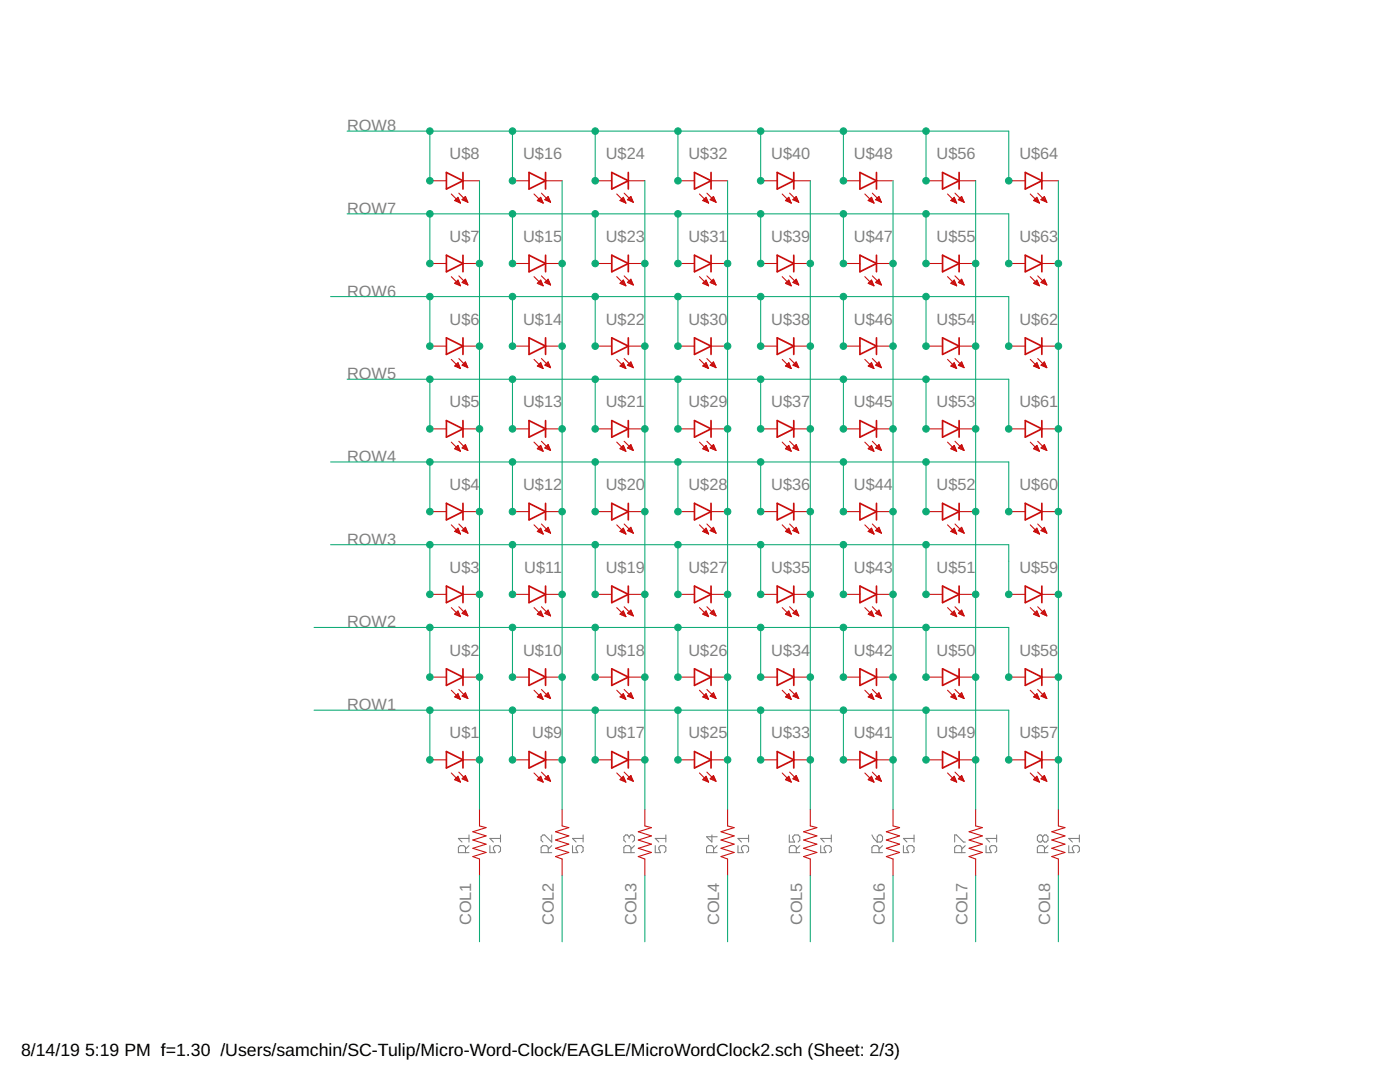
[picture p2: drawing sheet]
<svg xmlns="http://www.w3.org/2000/svg" width="279mm" height="216mm" viewBox="0 0 279 216" stroke-linecap="round" stroke-linejoin="round" font-family="sans-serif">
<g fill="none" stroke="#808080" stroke-width=".21">
<path d="M92.9 170.1v-1l-.4-.4h-.7l-.3 .4v1h2.1M93.6 167.3h-2.1l.7 .7M93.6 168.7l-.7 .7M93.6 166.6v1.4M97.8 168.7v1.4h1l-.3-.7v-.3l.3-.4h.7l.4 .4v.7l-.4 .3M99.9 166.6v1.4M99.9 167.3h-2.1l.7 .7M109.4 170.1v-1l-.3-.4h-.7l-.4 .4v1h2.1M110.1 166.6v1.4l-1.4-1.4h-.3l-.4 .4v.7l.4 .3M110.1 168.7l-.7 .7M114.3 168.7v1.4h1l-.3-.7v-.3l.3-.4h.7l.4 .4v.7l-.4 .3M116.4 167.3h-2.1l.7 .7"/>
<path d="M116.4 166.6v1.4M125.6 167l-.4-.4h-.3l-.4 .4v.7l.4 .3M125.6 167l.3-.4h.4l.3 .4v.7l-.3 .3M125.6 167v.3M125.9 170.1v-1l-.3-.4h-.7l-.4 .4v1h2.1M126.6 168.7l-.7 .7M130.8 168.7v1.4h1l-.3-.7v-.3l.3-.4h.7l.4 .4v.7l-.4 .3M132.9 167.3h-2.1l.7 .7M132.9 166.6v1.4M142.1 166.6v1.4l-1.1-1h2.1M142.4 170.1v-1l-.3-.4h-.7l-.4 .4v1h2.1M143.1 168.7l-.7 .7"/>
<path d="M147.3 168.7v1.4h1l-.3-.7v-.3l.3-.4h.7l.4 .4v.7l-.4 .3M149.4 167.3h-2.1l.7 .7M149.4 166.6v1.4M157.5 166.6v1.4h1.1l-.4-.7v-.3l.4-.4h.7l.3 .4v.7l-.3 .3M158.9 170.1v-1l-.3-.4h-.7l-.4 .4v1h2.1M159.6 168.7l-.7 .7M163.8 168.7v1.4h1l-.3-.7v-.3l.3-.4h.7l.4 .4v.7l-.4 .3M165.9 167.3h-2.1l.7 .7M165.9 166.6v1.4M174 166.6l.4 .7 .7 .7M175.1 167l.3-.4h.4l.3 .4v.7l-.3 .3h-.7zM175.4 170.1v-1l-.3-.4h-.7l-.4 .4v1h2.1"/>
<path d="M176.1 168.7l-.7 .7M180.3 168.7v1.4h1.1l-.4-.7v-.3l.4-.4h.7l.3 .4v.7l-.3 .3M182.4 167.3h-2.1l.7 .7M182.4 166.6v1.4M190.5 168v-1.4h.4l1.4 1.4h.3M191.9 170.1v-1l-.3-.4h-.7l-.4 .4v1h2.1M192.6 168.7l-.7 .7M196.8 168.7v1.4h1l-.3-.7v-.3l.3-.4h.8l.3 .4v.7l-.3 .3M198.9 167.3h-2.1l.7 .7M198.9 166.6v1.4M208.1 167l-.4-.4h-.3l-.4 .4v.7l.4 .3h.3l.4-.3M208.1 167l.3-.4h.4l.3 .4v.7l-.3 .3h-.4l-.3-.3"/>
<path d="M208.1 167v.7M208.4 170.1v-1l-.3-.4h-.7l-.4 .4v1h2.1M209.1 168.7l-.7 .7M213.3 168.7v1.4h1.1l-.4-.7v-.3l.4-.4h.7l.3 .4v.7l-.3 .3M215.4 167.3h-2.1l.7 .7M215.4 166.6v1.4"/>
</g>
<g fill="none" stroke="#c90d0c" stroke-width=".34">
<path d="M89.1 34.4l3.3 1.7-3.3 1.6zM92.4 34.4v3.3M105.6 34.4l3.3 1.7-3.3 1.6zM108.9 34.4v3.3M122.1 34.4l3.3 1.7-3.3 1.6zM125.4 34.4v3.3M138.6 34.4l3.3 1.7-3.3 1.6zM141.9 34.4v3.3M155.1 34.4l3.3 1.7-3.3 1.6zM158.4 34.4v3.3M171.6 34.4l3.3 1.7-3.3 1.6zM174.9 34.4v3.3"/>
<path d="M188.1 34.4l3.3 1.7-3.3 1.6zM191.4 34.4v3.3M204.6 34.4l3.3 1.7-3.3 1.6zM207.9 34.4v3.3M89.1 50.9l3.3 1.7-3.3 1.6zM92.4 50.9v3.3M105.6 50.9l3.3 1.7-3.3 1.6zM108.9 50.9v3.3M122.1 50.9l3.3 1.7-3.3 1.6zM125.4 50.9v3.3M138.6 50.9l3.3 1.7-3.3 1.6zM141.9 50.9v3.3"/>
<path d="M155.1 50.9l3.3 1.7-3.3 1.6zM158.4 50.9v3.3M171.6 50.9l3.3 1.7-3.3 1.6zM174.9 50.9v3.3M188.1 50.9l3.3 1.7-3.3 1.6zM191.4 50.9v3.3M204.6 50.9l3.3 1.7-3.3 1.6zM207.9 50.9v3.3M89.1 67.4l3.3 1.7-3.3 1.6zM92.4 67.4v3.3M105.6 67.4l3.3 1.7-3.3 1.6zM108.9 67.4v3.3"/>
<path d="M122.1 67.4l3.3 1.7-3.3 1.6zM125.4 67.4v3.3M138.6 67.4l3.3 1.7-3.3 1.6zM141.9 67.4v3.3M155.1 67.4l3.3 1.7-3.3 1.6zM158.4 67.4v3.3M171.6 67.4l3.3 1.7-3.3 1.6zM174.9 67.4v3.3M188.1 67.4l3.3 1.7-3.3 1.6zM191.4 67.4v3.3M204.6 67.4l3.3 1.7-3.3 1.6zM207.9 67.4v3.3"/>
<path d="M89.1 83.9l3.3 1.7-3.3 1.6zM92.4 83.9v3.3M105.6 83.9l3.3 1.7-3.3 1.6zM108.9 83.9v3.3M122.1 83.9l3.3 1.7-3.3 1.6zM125.4 83.9v3.3M138.6 83.9l3.3 1.7-3.3 1.6zM141.9 83.9v3.3M155.1 83.9l3.3 1.7-3.3 1.6zM158.4 83.9v3.3M171.6 83.9l3.3 1.7-3.3 1.6zM174.9 83.9v3.3"/>
<path d="M188.1 83.9l3.3 1.7-3.3 1.6zM191.4 83.9v3.3M204.6 83.9l3.3 1.7-3.3 1.6zM207.9 83.9v3.3M89.1 100.4l3.3 1.7-3.3 1.6zM89.1 116.9l3.3 1.7-3.3 1.6zM92.4 100.4v3.3M92.4 116.9v3.3M105.6 100.4l3.3 1.7-3.3 1.6zM105.6 116.9l3.3 1.7-3.3 1.6zM108.9 100.4v3.3M108.9 116.9v3.3"/>
<path d="M122.1 116.9l3.3 1.7-3.3 1.6zM122.1 100.4l3.3 1.7-3.3 1.6zM125.4 100.4v3.3M125.4 116.9v3.3M138.6 116.9l3.3 1.7-3.3 1.6zM138.6 100.4l3.3 1.7-3.3 1.6zM141.9 100.4v3.3M141.9 116.9v3.3M155.1 116.9l3.3 1.7-3.3 1.6zM155.1 100.4l3.3 1.7-3.3 1.6zM158.4 100.4v3.3M158.4 116.9v3.3"/>
<path d="M171.6 116.9l3.3 1.7-3.3 1.6zM171.6 100.4l3.3 1.7-3.3 1.6zM174.9 100.4v3.3M174.9 116.9v3.3M188.1 116.9l3.3 1.7-3.3 1.6zM188.1 100.4l3.3 1.7-3.3 1.6zM191.4 100.4v3.3M191.4 116.9v3.3M204.6 116.9l3.3 1.7-3.3 1.6zM204.6 100.4l3.3 1.7-3.3 1.6zM207.9 100.4v3.3M207.9 116.9v3.3"/>
<path d="M89.1 133.5l3.3 1.6-3.3 1.7zM92.4 133.5v3.3M105.6 133.5l3.3 1.6-3.3 1.7zM108.9 133.5v3.3M122.1 133.5l3.3 1.6-3.3 1.7zM125.4 133.5v3.3M138.6 133.5l3.3 1.6-3.3 1.7zM141.9 133.5v3.3M155.1 133.5l3.3 1.6-3.3 1.7zM158.4 133.5v3.3M171.6 133.5l3.3 1.6-3.3 1.7zM174.9 133.5v3.3"/>
<path d="M188.1 133.5l3.3 1.6-3.3 1.7zM191.4 133.5v3.3M204.6 133.5l3.3 1.6-3.3 1.7zM207.9 133.5v3.3M89.1 150l3.3 1.6-3.3 1.6zM92.4 150v3.2M105.6 150l3.3 1.6-3.3 1.6zM108.9 150v3.2M122.1 150l3.3 1.6-3.3 1.6zM125.4 150v3.2M138.6 150l3.3 1.6-3.3 1.6zM141.9 150v3.2"/>
<path d="M155.1 150l3.3 1.6-3.3 1.6zM158.4 150v3.2M171.6 150l3.3 1.6-3.3 1.6zM174.9 150v3.2M188.1 150l3.3 1.6-3.3 1.6zM191.4 150v3.2M204.6 150l3.3 1.6-3.3 1.6zM207.9 150v3.2"/>
</g>
<g fill="none" stroke="#c90d0c" stroke-width=".21">
<path d="M85.8 36.1h3.3M90.1 38.7l1.8 1.8M90.9 39.8h.7M91.1 39.7h.4M91.2 39.5h.3M91.6 38.5l1.8 1.9M92.2 39.8h1M92.2 39.9l.7-.7 .5 1.2zM92.4 36.1h3.3M92.4 39.7h.7M92.6 39.5h.4M92.7 39.3h.2"/>
<path d="M102.3 36.1h3.3M106.6 38.7l1.8 1.8M107.4 39.8h.7M107.6 39.7h.4M107.8 39.5h.2M108.1 38.5l1.8 1.9M108.7 39.9l.7-.7 .5 1.2zM108.7 39.8h1M108.9 36.1h3.3M108.9 39.7h.7M109.1 39.5h.4M109.2 39.3h.3"/>
<path d="M118.8 36.1h3.3M123.1 38.7l1.8 1.8M123.9 39.8h.7M124.1 39.7h.4M124.2 39.5h.3M124.6 38.5l1.8 1.9M125.2 39.9l.7-.7 .5 1.2zM125.2 39.8h1M125.4 36.1h3.3M125.4 39.7h.7M125.6 39.5h.4M125.8 39.3h.2"/>
<path d="M135.3 36.1h3.3M139.6 38.7l1.8 1.8M140.4 39.8h.7M140.6 39.7h.5M140.8 39.5h.2M141.1 38.5l1.8 1.9M141.7 39.9l.7-.7 .5 1.2zM141.8 39.8h.9M141.9 36.1h3.3M141.9 39.7h.7M142.1 39.5h.4M142.2 39.3h.3"/>
<path d="M151.8 36.1h3.3M156.1 38.7l1.8 1.8M156.9 39.8h.7M157.1 39.7h.4M157.3 39.5h.2M157.6 38.5l1.8 1.9M158.2 39.9l.7-.7 .5 1.2zM158.3 39.8h.9M158.4 36.1h3.3M158.4 39.7h.7M158.6 39.5h.4M158.7 39.3h.3"/>
<path d="M168.3 36.1h3.3M172.6 38.7l1.8 1.8M173.4 39.8h.7M173.6 39.7h.5M173.8 39.5h.2M174.1 38.5l1.8 1.9M174.8 39.8h.9M174.8 39.9l.6-.7 .5 1.2zM174.9 36.1h3.3M174.9 39.7h.7M175.1 39.5h.4M175.3 39.3h.2"/>
<path d="M184.8 36.1h3.3M189.1 38.7l1.8 1.8M189.9 39.8h.7M190.1 39.7h.5M190.3 39.5h.2M190.6 38.5l1.8 1.9M191.3 39.8h.9M191.3 39.9l.6-.7 .5 1.2zM191.4 36.1h3.3M191.4 39.7h.7M191.6 39.5h.4M191.8 39.3h.2"/>
<path d="M201.3 36.1h3.3M205.6 38.7l1.8 1.8M206.5 39.8h.6M206.6 39.7h.5M206.8 39.5h.2M207.1 38.5l1.8 1.9M207.8 39.9l.6-.7 .5 1.2zM207.8 39.8h.9M207.9 36.1h3.3M207.9 39.7h.7M208.1 39.5h.5M208.3 39.3h.2"/>
<path d="M85.8 52.6h3.3M90.1 55.2l1.8 1.8M90.7 56.5l.7-.6 .5 1.1zM90.7 40l1.2 .5M90.7 40l.7-.6 .5 1.1M90.7 40h1M90.8 56.5h.9M91 56.3h.6M91 56.6h.7M91.1 40.2h.6M91.1 56.2h.4M91.3 56h.1"/>
<path d="M91.4 56.8h.4M91.5 40.3h.3M91.6 55.1l1.8 1.8M91.8 57h.1M91.9 40.5h.1M92.2 56.4l.7-.7 .5 1.2zM92.3 56.3h.8M92.4 52.6h3.3M92.4 56.2h.7M92.5 56.5h.7M92.6 40h.6M92.6 56h.4"/>
<path d="M92.8 55.8h.1M92.9 56.6h.4M93 40.2h.3M93.3 56.8h.1M93.3 40.3h.1M102.3 52.6h3.3M106.6 55.2l1.8 1.8M107.2 56.5l.7-.6 .5 1.1zM107.2 40l.7-.6 .5 1.1zM107.3 40h.9M107.3 56.5h.9M107.5 56.3h.6"/>
<path d="M107.5 56.6h.7M107.6 40.2h.6M107.6 56.2h.4M107.8 56h.1M107.9 56.8h.4M108 40.3h.3M108.1 55.1l1.8 1.8M108.3 57h.1M108.4 40.5h.1M108.7 56.4l.7-.7 .5 1.2zM108.8 56.3h.8M108.9 52.6h3.3"/>
<path d="M108.9 56.2h.7M109 56.5h.7M109.1 40h.6M109.1 56h.4M109.3 55.8h.1M109.4 56.6h.4M109.5 40.2h.3M109.7 56.8h.2M109.9 40.3h.1M118.8 52.6h3.3M123.1 55.2l1.8 1.8M123.7 56.5l.7-.6 .5 1.1z"/>
<path d="M123.7 40l.7-.6 .5 1.1zM123.8 40h.9M123.8 56.5h.9M124 56.3h.6M124 56.6h.7M124.1 40.2h.7M124.1 56.2h.4M124.3 56h.2M124.4 56.8h.4M124.5 40.3h.3M124.6 55.1l1.8 1.8M124.8 57h.1"/>
<path d="M124.9 40.5h.1M125.2 56.4l.7-.7 .5 1.2zM125.3 56.3h.9M125.4 52.6h3.3M125.5 56.2h.6M125.5 56.5h.7M125.6 40h.6M125.6 56h.4M125.8 55.8h.1M125.9 56.6h.4M126 40.2h.3M126.3 56.8h.1"/>
<path d="M126.4 40.3h.1M135.3 52.6h3.3M139.6 55.2l1.8 1.8M140.3 56.5l.6-.6 .5 1.1zM140.3 40l.6-.6 .5 1.1M140.3 40l1.1 .5M140.3 40h.9M140.3 56.5h.9M140.5 56.3h.6M140.5 56.6h.7M140.6 40.2h.7M140.6 56.2h.4"/>
<path d="M140.8 56h.1M140.9 56.8h.4M141 40.3h.3M141.1 55.1l1.8 1.8M141.3 57h.1M141.4 40.5h.1M141.7 56.4l.7-.7 .5 1.2zM141.8 56.3h.9M141.9 52.6h3.3M142 56.2h.6M142 56.5h.7M142.1 40h.6"/>
<path d="M142.1 56h.4M142.3 55.8h.1M142.4 56.6h.4M142.5 40.2h.3M142.8 56.8h.1M142.9 40.3h.1M151.8 52.6h3.3M156.1 55.2l1.8 1.8M156.8 56.5l.6-.6 .5 1.1zM156.8 40l.6-.6 .5 1.1M156.8 40h.9M156.8 40l1.1 .5"/>
<path d="M156.8 56.5h.9M157 56.3h.6M157 56.6h.8M157.1 40.2h.7M157.1 56.2h.4M157.3 56h.2M157.4 56.8h.4M157.5 40.3h.3M157.6 55.1l1.8 1.8M157.8 57h.1M157.9 40.5h.1M158.2 56.4l.7-.7 .5 1.2z"/>
<path d="M158.3 56.3h.9M158.4 52.6h3.3M158.5 56.2h.6M158.5 56.5h.7M158.6 40h.7M158.6 56h.4M158.8 55.8h.1M158.9 56.6h.4M159 40.2h.3M159.3 56.8h.1M159.4 40.3h.1M168.3 52.6h3.3"/>
<path d="M172.6 55.2l1.8 1.8M173.3 56.5l.6-.6 .5 1.1zM173.3 40l.6-.6 .5 1.1M173.3 40h.9M173.3 40l1.1 .5M173.3 56.5h.9M173.5 56.3h.6M173.5 56.6h.7M173.6 40.2h.7M173.7 56.2h.3M173.8 56h.2M173.9 56.8h.4"/>
<path d="M174 40.3h.3M174.1 55.1l1.8 1.8M174.3 57h.1M174.4 40.5h.1M174.8 56.4l.6-.7 .5 1.2zM174.8 56.3h.9M174.9 52.6h3.3M175 56.2h.6M175 56.5h.7M175.1 40h.6M175.1 56h.4M175.3 55.8h.2"/>
<path d="M175.4 56.6h.4M175.5 40.2h.3M175.8 56.8h.1M175.9 40.3h.1M184.8 52.6h3.3M189.1 55.2l1.8 1.8M189.8 56.5l.6-.6 .5 1.1zM189.8 40l.6-.6 .5 1.1zM189.8 40h.9M189.8 56.5h.9M190 56.3h.6M190 56.6h.8"/>
<path d="M190.1 40.2h.7M190.2 56.2h.3M190.3 56h.2M190.4 56.8h.4M190.5 40.3h.3M190.6 55.1l1.8 1.8M190.8 57h.1M190.9 40.5h.1M191.3 56.4l.6-.7 .5 1.2zM191.3 56.3h.9M191.4 52.6h3.3M191.5 56.2h.6"/>
<path d="M191.5 56.5h.7M191.6 40h.7M191.6 56h.4M191.8 55.8h.2M191.9 56.6h.4M192 40.2h.3M192.3 56.8h.1M192.4 40.3h.1M201.3 52.6h3.3M205.6 55.2l1.8 1.8M206.3 56.5l.6-.6 .5 1.1zM206.3 40l.6-.6 .5 1.1z"/>
<path d="M206.3 40h.9M206.3 56.5h.9M206.5 56.3h.6M206.5 56.6h.8M206.6 40.2h.7M206.7 56.2h.4M206.8 56h.2M206.9 56.8h.4M207 40.3h.3M207.1 55.1l1.8 1.8M207.3 57h.1M207.4 40.5h.1"/>
<path d="M207.8 56.4l.6-.7 .5 1.2zM207.8 56.3h.9M207.9 52.6h3.3M208 56.2h.6M208 56.5h.7M208.1 40h.7M208.2 56h.3M208.3 55.8h.2M208.4 56.6h.4M208.5 40.2h.3M208.8 56.8h.1M208.9 40.3h.1"/>
<path d="M85.8 69.1h3.3M90.1 71.7l1.8 1.8M90.8 72.9h.8M90.9 73.1h.8M91 72.8h.6M91.2 72.6h.3M91.3 73.3h.5M91.3 72.5h.1M91.4 72.4l.5 1.1-1.2-.5zM91.6 71.5l1.8 1.9M91.7 73.4h.1M92.2 72.9l.7-.7 .5 1.2z"/>
<path d="M92.3 72.8h.8M92.4 72.9h.8M92.4 69.1h3.3M92.5 72.6h.5M92.6 72.5h.4M92.8 73.1h.5M92.8 72.3h.1M93.2 73.3h.1M102.3 69.1h3.3M106.6 71.7l1.8 1.8M107.2 73l.7-.6 .5 1.1zM107.3 72.9h.8"/>
<path d="M107.4 73.1h.8M107.5 72.8h.6M107.7 72.6h.3M107.8 73.3h.5M107.8 72.5h.1M108.1 71.5l1.8 1.9M108.2 73.4h.2M108.7 72.9l.7-.7 .5 1.2zM108.8 72.8h.8M108.9 69.1h3.3M108.9 72.9h.8M109 72.6h.6"/>
<path d="M109.2 72.5h.3M109.3 73.1h.5M109.3 72.3h.1M109.7 73.3h.1M118.8 69.1h3.3M123.1 71.7l1.8 1.8M123.8 72.9h.9M123.9 73.1h.8M124 72.8h.6M124.2 72.6h.3M124.3 73.3h.5M124.3 72.5h.1"/>
<path d="M124.4 72.4l.5 1.1-1.2-.5zM124.6 71.5l1.8 1.9M124.7 73.4h.2M125.2 72.9l.7-.7 .5 1.2zM125.3 72.8h.8M125.4 69.1h3.3M125.4 72.9h.8M125.5 72.6h.6M125.7 72.5h.3M125.8 73.1h.5M125.8 72.3h.1M126.2 73.3h.1"/>
<path d="M135.3 69.1h3.3M139.6 71.7l1.8 1.8M140.3 72.9h.9M140.4 73.1h.8M140.5 72.8h.6M140.7 72.6h.3M140.8 73.3h.5M140.8 72.5h.1M140.9 72.4l.5 1.1-1.1-.5zM141.1 71.5l1.8 1.9M141.2 73.4h.2M141.7 72.9l.7-.7 .5 1.2z"/>
<path d="M141.8 72.8h.8M141.9 69.1h3.3M141.9 72.9h.8M142 72.6h.6M142.2 72.5h.3M142.3 73.1h.5M142.3 72.3h.1M142.7 73.3h.2M151.8 69.1h3.3M156.1 71.7l1.8 1.8M156.8 72.9h.8M156.9 73.1h.8"/>
<path d="M157 72.8h.6M157.2 72.6h.3M157.3 73.3h.5M157.4 72.5h.1M157.4 72.4l.5 1.1-1.1-.5zM157.6 71.5l1.8 1.9M157.7 73.4h.2M158.2 72.9l.7-.7 .5 1.2zM158.3 72.8h.9M158.4 69.1h3.3M158.4 72.9h.8M158.5 72.6h.6"/>
<path d="M158.7 72.5h.3M158.8 73.1h.5M158.8 72.3h.1M159.2 73.3h.2M168.3 69.1h3.3M172.6 71.7l1.8 1.8M173.4 72.9h.8M173.4 73.1h.8M173.5 72.8h.6M173.7 72.6h.3M173.8 73.3h.5M173.9 72.5h.1"/>
<path d="M173.9 72.4l.5 1.1-1.1-.5zM174.1 71.5l1.8 1.9M174.2 73.4h.2M174.8 72.9l.6-.7 .5 1.2zM174.8 72.8h.8M174.9 72.9h.8M174.9 69.1h3.3M175 72.6h.6M175.2 72.5h.3M175.3 73.1h.5M175.3 72.3h.1M175.7 73.3h.2"/>
<path d="M184.8 69.1h3.3M189.1 71.7l1.8 1.8M189.8 73l.6-.6 .5 1.1zM189.9 72.9h.8M189.9 73.1h.8M190 72.8h.6M190.2 72.6h.3M190.3 73.3h.5M190.4 72.5h.1M190.6 71.5l1.8 1.9M190.7 73.4h.2M191.3 72.9l.6-.7 .5 1.2z"/>
<path d="M191.3 72.8h.9M191.4 69.1h3.3M191.4 72.9h.8M191.5 72.6h.6M191.7 72.5h.3M191.8 73.1h.5M191.9 72.3h.1M192.2 73.3h.2M201.3 69.1h3.3M205.6 71.7l1.8 1.8M206.4 72.9h.8M206.4 73.1h.8"/>
<path d="M206.5 72.8h.6M206.7 72.6h.3M206.8 73.3h.5M206.9 72.5h.1M206.9 72.4l.5 1.1-1.1-.5zM207.1 71.5l1.8 1.9M207.2 73.4h.2M207.8 72.9l.6-.7 .5 1.2zM207.9 72.8h.8M207.9 69.1h3.3M207.9 72.9h.8M208 72.6h.6"/>
<path d="M208.2 72.5h.3M208.3 73.1h.5M208.3 72.3h.1M208.7 73.3h.2M85.8 85.6h3.3M90.1 88.2l1.8 1.8M90.8 89.6h.9M90.9 89.4h.7M91 89.2h.5M91.2 89.7h.6M91.2 89.1h.3M91.4 88.9h.1"/>
<path d="M91.4 88.9l.5 1.1-1.2-.5zM91.6 88.1l1.8 1.8M91.6 89.9h.2M92.3 89.4h.9M92.4 89.2h.7M92.4 85.6h3.3M92.5 89.1h.5M92.7 89.6h.5M92.7 88.9h.3M92.9 88.8h.1M92.9 88.7l.5 1.2-1.2-.5zM93.1 89.7h.2"/>
<path d="M102.3 85.6h3.3M106.6 88.2l1.8 1.8M107.2 89.5l.7-.6 .5 1.1zM107.3 89.6h.9M107.4 89.4h.7M107.5 89.2h.6M107.7 89.7h.6M107.7 89.1h.3M107.9 88.9h.1M108.1 88.1l1.8 1.8M108.1 89.9h.2M108.8 89.4h.9"/>
<path d="M108.9 89.2h.7M108.9 85.6h3.3M109 89.1h.5M109.2 89.6h.5M109.2 88.9h.3M109.4 88.8h.1M109.4 88.7l.5 1.2-1.2-.5zM109.6 89.7h.2M118.8 85.6h3.3M123.1 88.2l1.8 1.8M123.8 89.6h.9M123.9 89.4h.7"/>
<path d="M124 89.2h.6M124.2 89.7h.6M124.2 89.1h.3M124.4 88.9h.1M124.4 88.9l.5 1.1-1.2-.5zM124.6 88.1l1.8 1.8M124.6 89.9h.2M125.2 89.4l.7-.7 .5 1.2zM125.3 89.4h.9M125.4 89.2h.7M125.4 85.6h3.3M125.5 89.1h.5"/>
<path d="M125.7 89.6h.6M125.7 88.9h.3M125.9 88.8h.1M126.1 89.7h.2M135.3 85.6h3.3M139.6 88.2l1.8 1.8M140.3 89.6h.9M140.4 89.4h.7M140.5 89.2h.6M140.7 89.7h.6M140.7 89.1h.3M140.9 88.9h.1"/>
<path d="M140.9 88.9l.5 1.1-1.1-.5zM141.1 88.1l1.8 1.8M141.1 89.9h.3M141.8 89.4h.9M141.9 89.2h.7M141.9 85.6h3.3M142 89.1h.6M142.2 89.6h.6M142.2 88.9h.3M142.4 88.8h.1M142.4 88.7l.5 1.2-1.2-.5zM142.6 89.7h.2"/>
<path d="M151.8 85.6h3.3M156.1 88.2l1.8 1.8M156.8 89.6h.9M156.9 89.4h.7M157.1 89.2h.5M157.2 89.7h.6M157.2 89.1h.3M157.4 88.9h.1M157.4 88.9l.5 1.1-1.1-.5zM157.6 88.1l1.8 1.8M157.6 89.9h.3M158.3 89.4h.9"/>
<path d="M158.4 89.2h.7M158.4 85.6h3.3M158.5 89.1h.5M158.7 89.6h.6M158.7 88.9h.3M158.9 88.8h.1M158.9 88.7l.5 1.2-1.2-.5zM159.1 89.7h.2M168.3 85.6h3.3M172.6 88.2l1.8 1.8M173.3 89.6h.9M173.4 89.4h.7"/>
<path d="M173.6 89.2h.5M173.7 89.7h.6M173.7 89.1h.3M173.9 88.9h.1M173.9 88.9l.5 1.1-1.1-.5zM174.1 88.1l1.8 1.8M174.1 89.9h.2M174.8 89.4h.9M174.9 89.2h.7M174.9 85.6h3.3M175 89.1h.6M175.2 89.6h.6"/>
<path d="M175.2 88.9h.3M175.4 88.8h.1M175.4 88.7l.5 1.2-1.1-.5zM175.6 89.7h.3M184.8 85.6h3.3M189.1 88.2l1.8 1.8M189.8 89.5l.6-.6 .5 1.1zM189.8 89.6h.9M189.9 89.4h.7M190.1 89.2h.5M190.2 89.7h.6M190.2 89.1h.3"/>
<path d="M190.4 88.9h.1M190.6 88.1l1.8 1.8M190.6 89.9h.3M191.3 89.4h.9M191.4 89.2h.7M191.4 85.6h3.3M191.6 89.1h.5M191.7 89.6h.6M191.7 88.9h.3M191.9 88.8h.1M191.9 88.7l.5 1.2-1.1-.5zM192.1 89.7h.2"/>
<path d="M201.3 85.6h3.3M205.6 88.2l1.8 1.8M206.3 89.5l.6-.6 .5 1.1zM206.4 89.6h.8M206.4 89.4h.8M206.6 89.2h.5M206.7 89.7h.6M206.7 89.1h.3M206.9 88.9h.1M207.1 88.1l1.8 1.8M207.1 89.9h.3M207.8 89.4l.6-.7 .5 1.2z"/>
<path d="M207.8 89.4h.9M207.9 89.2h.7M207.9 85.6h3.3M208.1 89.1h.5M208.2 89.6h.6M208.2 88.9h.3M208.4 88.8h.1M208.6 89.7h.3M85.8 118.6h3.3M85.8 102.1h3.3M90.1 104.7l1.8 1.9M90.7 106l1.2 .6"/>
<path d="M90.7 106l.7-.6 .5 1.2M90.7 106h1M90.9 105.9h.7M91.1 105.7h.4M91.1 106.2h.6M91.2 105.5h.3M91.5 106.4h.3M91.6 104.6l1.8 1.8M92.2 105.9h1M92.2 105.9l1.2 .5M92.2 105.9l.7-.7 .5 1.2M92.4 118.6h3.3"/>
<path d="M92.4 102.1h3.3M92.4 105.7h.7M92.6 105.5h.4M92.6 106h.6M92.7 105.4h.2M93 106.2h.3M93.4 106.4h.1M102.3 118.6h3.3M102.3 102.1h3.3M106.6 104.7l1.8 1.9M107.2 106l.7-.6 .5 1.2zM107.3 106h.9"/>
<path d="M107.4 105.9h.7M107.6 105.7h.4M107.6 106.2h.6M107.7 105.5h.3M108 106.4h.3M108.1 104.6l1.8 1.8M108.4 106.5h.1M108.7 105.9h1M108.7 105.9l1.2 .5M108.7 105.9l.7-.7 .5 1.2M108.9 118.6h3.3M108.9 102.1h3.3"/>
<path d="M108.9 105.7h.7M109.1 105.5h.4M109.1 106h.6M109.2 105.4h.3M109.5 106.2h.3M109.9 106.4h.1M118.8 118.6h3.3M118.8 102.1h3.3M123.1 104.7l1.8 1.9M123.8 106h.9M123.9 105.9h.7M124.1 105.7h.4"/>
<path d="M124.1 106.2h.7M124.2 105.5h.3M124.4 105.4l.5 1.2-1.2-.6zM124.5 106.4h.3M124.6 104.6l1.8 1.8M124.9 106.5h.1M125.2 105.9l1.2 .5M125.2 105.9l.7-.7 .5 1.2M125.2 105.9h1M125.4 118.6h3.3M125.4 102.1h3.3M125.4 105.7h.7"/>
<path d="M125.6 106h.6M125.6 105.5h.4M125.7 105.4h.3M126 106.2h.3M126.4 106.4h.1M135.3 118.6h3.3M135.3 102.1h3.3M139.6 104.7l1.8 1.9M140.3 106h.9M140.3 106l.6-.6 .5 1.2M140.3 106l1.1 .6M140.4 105.9h.7"/>
<path d="M140.6 105.7h.5M140.6 106.2h.7M140.8 105.5h.2M141 106.4h.3M141.1 104.6l1.8 1.8M141.7 105.9l.7-.7 .5 1.2M141.7 105.9l1.2 .5M141.8 105.9h.9M141.9 118.6h3.3M141.9 102.1h3.3M141.9 105.7h.7M142.1 105.5h.4"/>
<path d="M142.1 106h.6M142.2 105.4h.3M142.5 106.2h.3M142.9 106.4h.1M151.8 118.6h3.3M151.8 102.1h3.3M156.1 104.7l1.8 1.9M156.8 106h.9M156.8 106l.6-.6 .5 1.2M156.8 106l1.1 .6M156.9 105.9h.7M157.1 105.7h.4"/>
<path d="M157.1 106.2h.7M157.3 105.5h.2M157.5 106.4h.3M157.6 104.6l1.8 1.8M157.9 106.5v.1M158.2 105.9h1M158.2 105.9l.7-.7 .5 1.2M158.2 105.9l1.2 .5M158.4 118.6h3.3M158.4 102.1h3.3M158.4 105.7h.7M158.6 105.5h.4"/>
<path d="M158.6 106h.7M158.7 105.4h.3M159 106.2h.3M168.3 118.6h3.3M168.3 102.1h3.3M172.6 104.7l1.8 1.9M173.3 106h.9M173.3 106l.6-.6 .5 1.2M173.3 106l1.1 .6M173.4 105.9h.7M173.6 105.7h.5M173.6 106.2h.7"/>
<path d="M173.8 105.5h.2M174 106.4h.3M174.1 104.6l1.8 1.8M174.8 105.9h.9M174.8 105.9l.6-.7 .5 1.2M174.8 105.9l1.1 .5M174.9 118.6h3.3M174.9 102.1h3.3M174.9 105.7h.7M175.1 105.5h.4M175.1 106h.6M175.3 105.4h.2"/>
<path d="M175.5 106.2h.3M175.9 106.4h.1M184.8 118.6h3.3M184.8 102.1h3.3M189.1 104.7l1.8 1.9M189.8 106l.6-.6 .5 1.2zM189.8 106h.9M189.9 105.9h.7M190.1 105.7h.5M190.1 106.2h.7M190.3 105.5h.2M190.5 106.4h.3"/>
<path d="M190.6 104.6l1.8 1.8M190.9 106.5h.1M191.3 105.9h.9M191.3 105.9l.6-.7 .5 1.2M191.3 105.9l1.1 .5M191.4 118.6h3.3M191.4 102.1h3.3M191.4 105.7h.7M191.6 105.5h.4M191.6 106h.7M191.8 105.4h.2M192 106.2h.3"/>
<path d="M192.4 106.4h.1M201.3 118.6h3.3M201.3 102.1h3.3M205.6 104.7l1.8 1.9M206.3 106l.6-.6 .5 1.2zM206.3 106h.9M206.4 105.9h.7M206.6 105.7h.5M206.6 106.2h.7M206.8 105.5h.2M207 106.4h.3M207.1 104.6l1.8 1.8"/>
<path d="M207.4 106.5h.1M207.8 105.9l1.1 .5M207.8 105.9l.6-.7 .5 1.2M207.8 105.9h.9M207.9 118.6h3.3M207.9 102.1h3.3M207.9 105.7h.7M208.1 106h.7M208.1 105.5h.5M208.3 105.4h.2M208.5 106.2h.3M208.9 106.4h.1"/>
<path d="M85.8 135.1h3.3M90.1 137.7l1.8 1.9M90.1 121.2l1.8 1.8M90.7 139.1l.7-.7 .5 1.2zM90.8 122.5h.9M90.8 139h.8M90.9 139.1h.8M91 122.3h.6M91 138.8h.6M91 122.7h.7M91.1 122.2h.4M91.2 138.6h.3"/>
<path d="M91.3 139.3h.5M91.3 122h.1M91.3 138.5h.1M91.4 121.9l.5 1.1-1.2-.4zM91.4 122.8h.4M91.6 137.6l1.8 1.8M91.6 121.1l1.8 1.8M91.7 139.5h.1M91.8 123h.1M92.2 138.9l.7-.7 .5 1.2zM92.2 122.4l.7-.7 .5 1.2zM92.3 122.3h.8"/>
<path d="M92.3 138.8h.8M92.4 135.1h3.3M92.4 139h.8M92.4 122.2h.7M92.5 138.6h.5M92.5 122.5h.7M92.6 122h.4M92.6 138.5h.4M92.8 139.1h.5M92.8 121.8h.1M92.8 138.3h.1M92.9 122.7h.4"/>
<path d="M93.2 139.3h.1M93.3 122.8h.1M102.3 135.1h3.3M106.6 137.7l1.8 1.9M106.6 121.2l1.8 1.8M107.2 139.1l.7-.7 .5 1.2zM107.2 122.6l.7-.7 .5 1.1zM107.3 122.5h.9M107.3 139h.8M107.4 139.1h.8M107.5 122.3h.6M107.5 138.8h.6"/>
<path d="M107.5 122.7h.7M107.6 122.2h.4M107.7 138.6h.3M107.8 122h.1M107.8 139.3h.5M107.8 138.5h.1M107.9 122.8h.4M108.1 137.6l1.8 1.8M108.1 121.1l1.8 1.8M108.2 139.5h.2M108.3 123h.1M108.7 138.9l.7-.7 .5 1.2z"/>
<path d="M108.7 122.4l.7-.7 .5 1.2zM108.8 122.3h.8M108.8 138.8h.8M108.9 135.1h3.3M108.9 139h.8M108.9 122.2h.7M109 138.6h.6M109 122.5h.7M109.1 122h.4M109.2 138.5h.3M109.3 139.1h.5M109.3 121.8h.1"/>
<path d="M109.3 138.3h.1M109.4 122.7h.4M109.7 139.3h.1M109.8 122.8h.1M118.8 135.1h3.3M123.1 137.7l1.8 1.9M123.1 121.2l1.8 1.8M123.7 139.1l.7-.7 .5 1.2zM123.8 122.5h.9M123.8 139h.9M123.9 139.1h.8M124 122.3h.6"/>
<path d="M124 138.8h.6M124 122.7h.7M124.1 122.2h.4M124.2 138.6h.3M124.3 122h.2M124.3 139.3h.5M124.3 138.5h.1M124.4 122.8h.4M124.4 121.9l.5 1.1-1.2-.4zM124.6 121.1l1.8 1.8M124.6 137.6l1.8 1.8M124.7 139.5h.2"/>
<path d="M124.8 123h.1M125.2 138.9l.7-.7 .5 1.2zM125.2 122.4l.7-.7 .5 1.2zM125.3 122.3h.9M125.3 138.8h.8M125.4 135.1h3.3M125.4 139h.8M125.5 122.2h.6M125.5 138.6h.6M125.5 122.5h.7M125.6 122h.4M125.6 138.5h.4"/>
<path d="M125.8 121.8h.1M125.8 139.1h.5M125.8 138.3h.1M125.9 122.7h.4M126.2 139.3h.1M126.3 122.8h.1M135.3 135.1h3.3M139.6 137.7l1.8 1.9M139.6 121.2l1.8 1.8M140.3 139.1l.6-.7 .5 1.2zM140.3 122.5h.9M140.3 139h.9"/>
<path d="M140.4 139.1h.8M140.5 122.3h.6M140.5 138.8h.6M140.5 122.7h.7M140.6 122.2h.4M140.7 138.6h.3M140.8 122h.1M140.8 139.3h.5M140.8 138.5h.1M140.9 122.8h.4M140.9 121.9l.5 1.1-1.1-.4zM141.1 137.6l1.8 1.8"/>
<path d="M141.1 121.1l1.8 1.8M141.2 139.5h.2M141.3 123h.1M141.7 122.4l.7-.7 .5 1.2zM141.7 138.9l.7-.7 .5 1.2zM141.8 122.3h.9M141.8 138.8h.8M141.9 135.1h3.3M141.9 139h.8M141.9 122.2h.7M142 138.6h.6M142 122.5h.7"/>
<path d="M142.1 122h.4M142.2 138.5h.3M142.3 121.8h.2M142.3 139.1h.5M142.3 138.3h.1M142.4 122.7h.4M142.7 139.3h.2M142.8 122.8h.1M151.8 135.1h3.3M156.1 121.2l1.8 1.8M156.1 137.7l1.8 1.9M156.8 139.1l.6-.7 .5 1.2z"/>
<path d="M156.8 122.5h.9M156.8 139h.9M156.9 139.1h.8M157 122.3h.6M157 138.8h.6M157 122.7h.8M157.1 122.2h.4M157.2 138.6h.3M157.3 139.3h.5M157.3 122h.2M157.4 138.5h.1M157.4 122.8h.4"/>
<path d="M157.4 121.9l.5 1.1-1.1-.4zM157.6 137.6l1.8 1.8M157.6 121.1l1.8 1.8M157.7 139.5h.2M157.8 123h.1M158.2 138.9l.7-.7 .5 1.2zM158.2 122.4l.7-.7 .5 1.2zM158.3 122.3h.9M158.3 138.8h.9M158.4 135.1h3.3M158.4 139h.8M158.5 122.2h.6"/>
<path d="M158.5 138.6h.6M158.5 122.5h.7M158.6 122h.4M158.7 138.5h.3M158.8 121.8h.1M158.8 139.1h.5M158.8 138.3h.1M158.9 122.7h.4M159.2 139.3h.2M159.3 122.8h.1M168.3 135.1h3.3M172.6 137.7l1.8 1.9"/>
<path d="M172.6 121.2l1.8 1.8M173.3 139.1l.6-.7 .5 1.2zM173.3 122.5h.9M173.4 139h.8M173.4 139.1h.8M173.5 122.3h.6M173.5 138.8h.6M173.5 122.7h.7M173.7 122.2h.3M173.7 138.6h.3M173.8 139.3h.5M173.8 122h.2"/>
<path d="M173.8 138.5h.1M173.9 122.8h.4M173.9 121.9l.5 1.1-1.1-.4zM174.1 137.6l1.8 1.8M174.1 121.1l1.8 1.8M174.2 139.5h.2M174.3 123h.1M174.8 122.4l.6-.7 .5 1.2zM174.8 138.9l.6-.7 .5 1.2zM174.8 122.3h.9M174.8 138.8h.8M174.9 135.1h3.3"/>
<path d="M174.9 139h.8M175 122.2h.6M175 138.6h.6M175 122.5h.7M175.1 122h.4M175.2 138.5h.3M175.3 139.1h.5M175.3 121.8h.2M175.3 138.3h.1M175.4 122.7h.4M175.7 139.3h.2M175.8 122.8h.1"/>
<path d="M184.8 135.1h3.3M189.1 137.7l1.8 1.9M189.1 121.2l1.8 1.8M189.8 139.1l.6-.7 .5 1.2zM189.8 122.6l.6-.7 .5 1.1zM189.8 122.5h.9M189.9 139h.8M189.9 139.1h.8M190 122.3h.6M190 138.8h.6M190 122.7h.8M190.1 122.2h.4"/>
<path d="M190.2 138.6h.3M190.3 122h.2M190.3 139.3h.5M190.4 138.5h.1M190.4 122.8h.4M190.6 137.6l1.8 1.8M190.6 121.1l1.8 1.8M190.7 139.5h.2M190.8 123h.1M191.3 122.4l.6-.7 .5 1.2zM191.3 138.9l.6-.7 .5 1.2zM191.3 122.3h.9"/>
<path d="M191.3 138.8h.9M191.4 135.1h3.3M191.4 139h.8M191.5 122.2h.6M191.5 138.6h.6M191.5 122.5h.7M191.6 122h.4M191.7 138.5h.3M191.8 139.1h.5M191.8 121.8h.2M191.8 138.3h.1M191.9 122.7h.4"/>
<path d="M192.2 139.3h.2M192.3 122.8h.1M201.3 135.1h3.3M205.6 137.7l1.8 1.9M205.6 121.2l1.8 1.8M206.3 139.1l.6-.7 .5 1.2zM206.3 122.6l.6-.7 .5 1.1zM206.3 122.5h.9M206.4 139h.8M206.5 139.1h.7M206.5 122.3h.6M206.5 138.8h.6"/>
<path d="M206.5 122.7h.8M206.7 122.2h.4M206.7 138.6h.3M206.8 122h.2M206.8 139.3h.5M206.9 138.5h.1M206.9 122.8h.4M207.1 121.1l1.8 1.8M207.1 137.6l1.8 1.8M207.2 139.5h.2M207.3 123h.1M207.8 138.9l.6-.7 .5 1.2z"/>
<path d="M207.8 122.4l.6-.7 .5 1.2zM207.8 122.3h.9M207.9 138.8h.8M207.9 135.1h3.3M207.9 139h.8M208 122.2h.6M208 138.6h.6M208 122.5h.7M208.1 122h.4M208.2 138.5h.3M208.3 121.8h.2M208.3 139.1h.5"/>
<path d="M208.3 138.3h.1M208.4 122.7h.4M208.7 139.3h.2M208.8 122.8h.1M85.8 151.6h3.3M90.1 154.2l1.8 1.9M90.8 155.6h.9M90.9 155.4h.7M91 155.3h.5M91.2 155.1h.3M91.2 155.8h.6M91.4 154.9h.1"/>
<path d="M91.4 154.9l-.7 .7 1.2 .5M91.4 154.9l.5 1.2M91.6 154.1l1.8 1.8M91.6 155.9h.2M92.3 155.4h.9M92.4 155.3h.7M92.4 151.6h3.3M92.5 155.1h.5M92.7 155.6h.5M92.7 154.9h.3M92.9 154.8h.1M92.9 154.7l-.7 .7 1.2 .5"/>
<path d="M92.9 154.7l.5 1.2M93.1 155.8h.2M102.3 151.6h3.3M106.6 154.2l1.8 1.9M107.3 155.6h.9M107.4 155.4h.7M107.5 155.3h.6M107.7 155.1h.3M107.7 155.8h.6M107.9 154.9h.1M107.9 154.9l-.7 .7 1.2 .5M107.9 154.9l.5 1.2"/>
<path d="M108.1 154.1l1.8 1.8M108.1 155.9h.2M108.8 155.4h.9M108.9 155.3h.7M108.9 151.6h3.3M109 155.1h.5M109.2 155.6h.5M109.2 154.9h.3M109.3 154.8h.1M109.4 154.7l-.7 .7 1.2 .5M109.4 154.7l.5 1.2M109.6 155.8h.2"/>
<path d="M118.8 151.6h3.3M123.1 154.2l1.8 1.9M123.8 155.6h.9M123.9 155.4h.7M124 155.3h.6M124.2 155.8h.6M124.2 155.1h.3M124.4 154.9h.1M124.4 154.9l-.7 .7 1.2 .5M124.4 154.9l.5 1.2M124.6 154.1l1.8 1.8M124.6 155.9h.2"/>
<path d="M125.3 155.4h.9M125.4 155.3h.7M125.4 151.6h3.3M125.5 155.1h.5M125.7 155.6h.6M125.7 154.9h.3M125.9 154.8h.1M125.9 154.7l-.7 .7 1.2 .5M125.9 154.7l.5 1.2M126.1 155.8h.2M135.3 151.6h3.3M139.6 154.2l1.8 1.9"/>
<path d="M140.3 155.6h.9M140.4 155.4h.7M140.5 155.3h.6M140.7 155.8h.6M140.7 155.1h.3M140.9 154.9h.1M140.9 154.9l-.6 .7 1.1 .5M140.9 154.9l.5 1.2M141.1 154.1l1.8 1.8M141.1 155.9h.3M141.8 155.4h.9M141.9 155.3h.7"/>
<path d="M141.9 151.6h3.3M142 155.1h.6M142.2 155.6h.6M142.2 154.9h.3M142.4 154.8h.1M142.4 154.7l-.7 .7 1.2 .5M142.4 154.7l.5 1.2M142.6 155.8h.2M151.8 151.6h3.3M156.1 154.2l1.8 1.9M156.8 155.6h.9M156.9 155.4h.7"/>
<path d="M157.1 155.3h.5M157.2 155.8h.6M157.2 155.1h.3M157.4 154.9h.1M157.4 154.9l-.6 .7 1.1 .5M157.4 154.9l.5 1.2M157.6 154.1l1.8 1.8M157.6 155.9h.3M158.3 155.4h.9M158.4 155.3h.7M158.4 151.6h3.3M158.5 155.1h.5"/>
<path d="M158.7 155.6h.6M158.7 154.9h.3M158.9 154.8h.1M158.9 154.7l-.7 .7 1.2 .5M158.9 154.7l.5 1.2M159.1 155.8h.2M168.3 151.6h3.3M172.6 154.2l1.8 1.9M173.3 155.6h.9M173.4 155.4h.7M173.6 155.3h.5M173.7 155.1h.3"/>
<path d="M173.7 155.8h.6M173.9 154.9h.1M173.9 154.9l-.6 .7 1.1 .5M173.9 154.9l.5 1.2M174.1 154.1l1.8 1.8M174.1 155.9h.3M174.8 155.4h.9M174.9 155.3h.7M174.9 151.6h3.3M175 155.1h.6M175.2 155.6h.6M175.2 154.9h.3"/>
<path d="M175.4 154.8h.1M175.4 154.7l-.6 .7 1.1 .5M175.4 154.7l.5 1.2M175.6 155.8h.3M184.8 151.6h3.3M189.1 154.2l1.8 1.9M189.8 155.6h.9M189.9 155.4h.7M190.1 155.3h.5M190.2 155.1h.3M190.2 155.8h.6M190.4 154.9h.1"/>
<path d="M190.4 154.9l-.6 .7 1.1 .5M190.4 154.9l.5 1.2M190.6 154.1l1.8 1.8M190.6 155.9h.3M191.3 155.4h.9M191.4 155.3h.7M191.4 151.6h3.3M191.6 155.1h.5M191.7 155.6h.6M191.7 154.9h.3M191.9 154.8h.1M191.9 154.7l-.6 .7 1.1 .5"/>
<path d="M191.9 154.7l.5 1.2M192.1 155.8h.3M201.3 151.6h3.3M205.6 154.2l1.8 1.9M206.4 155.6h.8M206.4 155.4h.8M206.6 155.3h.5M206.7 155.8h.6M206.7 155.1h.3M206.9 154.9h.1M206.9 154.9l-.6 .7 1.1 .5M206.9 154.9l.5 1.2"/>
<path d="M207.1 154.1l1.8 1.8M207.1 155.9h.3M207.8 155.4h.9M207.9 155.3h.7M207.9 151.6h3.3M208 155.1h.6M208.2 155.6h.6M208.2 154.9h.3M208.4 154.8h.1M208.4 154.7l-.6 .7 1.1 .5M208.4 154.7l.5 1.2M208.6 155.8h.3"/>
<path d="M95.7 161.5v3.3l1.3 .3-2.6 .9 2.6 .8-2.6 .8 2.6 .8-2.6 .9 2.6 .8-2.6 .8 1.3 .5v3.3M112.2 161.5v3.3l1.3 .3-2.6 .9 2.6 .8-2.6 .8 2.6 .8-2.6 .9 2.6 .8-2.6 .8 1.3 .5v3.3M128.7 161.5v3.3l1.3 .3-2.6 .9 2.6 .8-2.6 .8 2.6 .8-2.6 .9 2.6 .8-2.6 .8 1.3 .5v3.3M145.2 161.5v3.3l1.3 .3-2.6 .9 2.6 .8-2.6 .8 2.6 .8-2.6 .9 2.6 .8-2.6 .8 1.3 .5v3.3M161.7 161.5v3.3l1.3 .3-2.6 .9 2.6 .8-2.6 .8 2.6 .8-2.6 .9 2.6 .8-2.6 .8 1.3 .5v3.3M178.2 161.5v3.3l1.3 .3-2.6 .9 2.6 .8-2.6 .8 2.6 .8-2.6 .9 2.6 .8-2.6 .8 1.3 .5v3.3M194.7 161.5v3.3l1.3 .3-2.6 .9 2.6 .8-2.6 .8 2.6 .8-2.6 .9 2.6 .8-2.6 .8 1.3 .5v3.3M211.2 161.5v3.3l1.3 .3-2.6 .9 2.6 .8-2.6 .8 2.6 .8-2.6 .9 2.6 .8-2.6 .8 1.3 .5v3.3"/>
</g>
<g fill="none" stroke="#0dab76" stroke-width=".21">
<path d="M69.3 26.2h132v9.9M85.8 26.2v9.9M95.7 36.1v125.4M102.3 26.2v9.9M112.2 36.1v125.4M118.8 26.2v9.9M128.7 36.1v125.4M135.3 26.2v9.9M145.2 36.1v125.4M151.8 26.2v9.9M161.7 36.1v125.4M168.3 26.2v9.9"/>
<path d="M178.2 36.1v125.4M184.8 26.2v9.9M194.7 36.1v125.4M211.2 36.1v125.4M66 59.2h135.3v9.9M69.3 42.7h132v9.9M85.8 42.7v9.9M85.8 59.2v9.9M102.3 42.7v9.9M102.3 59.2v9.9M118.8 42.7v9.9M118.8 59.2v9.9"/>
<path d="M135.3 42.7v9.9M135.3 59.2v9.9M151.8 42.7v9.9M151.8 59.2v9.9M168.3 42.7v9.9M168.3 59.2v9.9M184.8 42.7v9.9M184.8 59.2v9.9M69.3 75.7h132v9.9M85.8 75.7v9.9M102.3 75.7v9.9M118.8 75.7v9.9"/>
<path d="M135.3 75.7v9.9M151.8 75.7v9.9M168.3 75.7v9.9M184.8 75.7v9.9M66 92.2h135.3v9.9M85.8 92.2v9.9M102.3 92.2v9.9M118.8 92.2v9.9M135.3 92.2v9.9M151.8 92.2v9.9M168.3 92.2v9.9M184.8 92.2v9.9"/>
<path d="M66 108.7h135.3v9.9M85.8 108.7v9.9M102.3 108.7v9.9M118.8 108.7v9.9M135.3 108.7v9.9M151.8 108.7v9.9M168.3 108.7v9.9M184.8 108.7v9.9M62.7 125.2h138.6v9.9M85.8 125.2v9.9M102.3 125.2v9.9M118.8 125.2v9.9"/>
<path d="M135.3 125.2v9.9M151.8 125.2v9.9M168.3 125.2v9.9M184.8 125.2v9.9M62.7 141.7h138.6v9.9M85.8 141.7v9.9M102.3 141.7v9.9M118.8 141.7v9.9M135.3 141.7v9.9M151.8 141.7v9.9M168.3 141.7v9.9M184.8 141.7v9.9"/>
<path d="M95.7 174.7v13.2M112.2 174.7v13.2M128.7 174.7v13.2M145.2 174.7v13.2M161.7 174.7v13.2M178.2 174.7v13.2M194.7 174.7v13.2M211.2 174.7v13.2"/>
</g>
<g fill="#0dab76" stroke="#0dab76" stroke-width=".2">
<circle cx="211.2" cy="151.6" r=".66"/>
<circle cx="211.2" cy="135.1" r=".66"/>
<circle cx="211.2" cy="118.6" r=".66"/>
<circle cx="211.2" cy="102.1" r=".66"/>
<circle cx="211.2" cy="85.6" r=".66"/>
<circle cx="211.2" cy="69.1" r=".66"/>
<circle cx="211.2" cy="52.6" r=".66"/>
<circle cx="128.7" cy="151.6" r=".66"/>
<circle cx="128.7" cy="135.1" r=".66"/>
<circle cx="128.7" cy="118.6" r=".66"/>
<circle cx="128.7" cy="102.1" r=".66"/>
<circle cx="128.7" cy="85.6" r=".66"/>
<circle cx="128.7" cy="69.1" r=".66"/>
<circle cx="128.7" cy="52.6" r=".66"/>
<circle cx="145.2" cy="151.6" r=".66"/>
<circle cx="145.2" cy="135.1" r=".66"/>
<circle cx="145.2" cy="118.6" r=".66"/>
<circle cx="145.2" cy="102.1" r=".66"/>
<circle cx="145.2" cy="85.6" r=".66"/>
<circle cx="145.2" cy="69.1" r=".66"/>
<circle cx="145.2" cy="52.6" r=".66"/>
<circle cx="161.7" cy="151.6" r=".66"/>
<circle cx="161.7" cy="135.1" r=".66"/>
<circle cx="161.7" cy="118.6" r=".66"/>
<circle cx="161.7" cy="102.1" r=".66"/>
<circle cx="161.7" cy="85.6" r=".66"/>
<circle cx="161.7" cy="69.1" r=".66"/>
<circle cx="161.7" cy="52.6" r=".66"/>
<circle cx="178.2" cy="151.6" r=".66"/>
<circle cx="178.2" cy="135.1" r=".66"/>
<circle cx="178.2" cy="118.6" r=".66"/>
<circle cx="178.2" cy="102.1" r=".66"/>
<circle cx="178.2" cy="85.6" r=".66"/>
<circle cx="178.2" cy="69.1" r=".66"/>
<circle cx="178.2" cy="52.6" r=".66"/>
<circle cx="194.7" cy="151.6" r=".66"/>
<circle cx="194.7" cy="135.1" r=".66"/>
<circle cx="194.7" cy="118.6" r=".66"/>
<circle cx="194.7" cy="102.1" r=".66"/>
<circle cx="194.7" cy="85.6" r=".66"/>
<circle cx="194.7" cy="69.1" r=".66"/>
<circle cx="194.7" cy="52.6" r=".66"/>
<circle cx="184.8" cy="151.6" r=".66"/>
<circle cx="168.3" cy="151.6" r=".66"/>
<circle cx="151.8" cy="151.6" r=".66"/>
<circle cx="135.3" cy="151.6" r=".66"/>
<circle cx="118.8" cy="151.6" r=".66"/>
<circle cx="85.8" cy="151.6" r=".66"/>
<circle cx="201.3" cy="151.6" r=".66"/>
<circle cx="85.8" cy="141.7" r=".66"/>
<circle cx="102.3" cy="151.6" r=".66"/>
<circle cx="102.3" cy="141.7" r=".66"/>
<circle cx="118.8" cy="141.7" r=".66"/>
<circle cx="135.3" cy="141.7" r=".66"/>
<circle cx="151.8" cy="141.7" r=".66"/>
<circle cx="168.3" cy="141.7" r=".66"/>
<circle cx="184.8" cy="141.7" r=".66"/>
<circle cx="95.7" cy="52.6" r=".66"/>
<circle cx="95.7" cy="69.1" r=".66"/>
<circle cx="95.7" cy="85.6" r=".66"/>
<circle cx="95.7" cy="102.1" r=".66"/>
<circle cx="95.7" cy="118.6" r=".66"/>
<circle cx="95.7" cy="135.1" r=".66"/>
<circle cx="95.7" cy="151.6" r=".66"/>
<circle cx="85.8" cy="36.1" r=".66"/>
<circle cx="102.3" cy="36.1" r=".66"/>
<circle cx="85.8" cy="26.2" r=".66"/>
<circle cx="118.8" cy="36.1" r=".66"/>
<circle cx="102.3" cy="26.2" r=".66"/>
<circle cx="135.3" cy="36.1" r=".66"/>
<circle cx="118.8" cy="26.2" r=".66"/>
<circle cx="151.8" cy="36.1" r=".66"/>
<circle cx="135.3" cy="26.2" r=".66"/>
<circle cx="168.3" cy="36.1" r=".66"/>
<circle cx="184.8" cy="36.1" r=".66"/>
<circle cx="168.3" cy="26.2" r=".66"/>
<circle cx="201.3" cy="36.1" r=".66"/>
<circle cx="184.8" cy="26.2" r=".66"/>
<circle cx="151.8" cy="26.2" r=".66"/>
<circle cx="85.8" cy="69.1" r=".66"/>
<circle cx="201.3" cy="69.1" r=".66"/>
<circle cx="85.8" cy="59.2" r=".66"/>
<circle cx="102.3" cy="69.1" r=".66"/>
<circle cx="102.3" cy="59.2" r=".66"/>
<circle cx="118.8" cy="69.1" r=".66"/>
<circle cx="118.8" cy="59.2" r=".66"/>
<circle cx="135.3" cy="69.1" r=".66"/>
<circle cx="135.3" cy="59.2" r=".66"/>
<circle cx="151.8" cy="69.1" r=".66"/>
<circle cx="151.8" cy="59.2" r=".66"/>
<circle cx="168.3" cy="69.1" r=".66"/>
<circle cx="168.3" cy="59.2" r=".66"/>
<circle cx="184.8" cy="69.1" r=".66"/>
<circle cx="184.8" cy="59.2" r=".66"/>
<circle cx="85.8" cy="85.6" r=".66"/>
<circle cx="201.3" cy="85.6" r=".66"/>
<circle cx="85.8" cy="75.7" r=".66"/>
<circle cx="102.3" cy="85.6" r=".66"/>
<circle cx="102.3" cy="75.7" r=".66"/>
<circle cx="118.8" cy="85.6" r=".66"/>
<circle cx="118.8" cy="75.7" r=".66"/>
<circle cx="135.3" cy="85.6" r=".66"/>
<circle cx="135.3" cy="75.7" r=".66"/>
<circle cx="151.8" cy="85.6" r=".66"/>
<circle cx="151.8" cy="75.7" r=".66"/>
<circle cx="168.3" cy="85.6" r=".66"/>
<circle cx="168.3" cy="75.7" r=".66"/>
<circle cx="184.8" cy="85.6" r=".66"/>
<circle cx="184.8" cy="75.7" r=".66"/>
<circle cx="112.2" cy="151.6" r=".66"/>
<circle cx="112.2" cy="135.1" r=".66"/>
<circle cx="112.2" cy="118.6" r=".66"/>
<circle cx="112.2" cy="102.1" r=".66"/>
<circle cx="112.2" cy="85.6" r=".66"/>
<circle cx="112.2" cy="69.1" r=".66"/>
<circle cx="112.2" cy="52.6" r=".66"/>
<circle cx="184.8" cy="52.6" r=".66"/>
<circle cx="168.3" cy="52.6" r=".66"/>
<circle cx="151.8" cy="52.6" r=".66"/>
<circle cx="135.3" cy="52.6" r=".66"/>
<circle cx="118.8" cy="52.6" r=".66"/>
<circle cx="102.3" cy="52.6" r=".66"/>
<circle cx="85.8" cy="52.6" r=".66"/>
<circle cx="85.8" cy="42.7" r=".66"/>
<circle cx="201.3" cy="52.6" r=".66"/>
<circle cx="102.3" cy="42.7" r=".66"/>
<circle cx="118.8" cy="42.7" r=".66"/>
<circle cx="135.3" cy="42.7" r=".66"/>
<circle cx="151.8" cy="42.7" r=".66"/>
<circle cx="168.3" cy="42.7" r=".66"/>
<circle cx="184.8" cy="42.7" r=".66"/>
<circle cx="184.8" cy="102.1" r=".66"/>
<circle cx="168.3" cy="102.1" r=".66"/>
<circle cx="151.8" cy="102.1" r=".66"/>
<circle cx="135.3" cy="102.1" r=".66"/>
<circle cx="118.8" cy="102.1" r=".66"/>
<circle cx="102.3" cy="102.1" r=".66"/>
<circle cx="85.8" cy="102.1" r=".66"/>
<circle cx="201.3" cy="102.1" r=".66"/>
<circle cx="85.8" cy="92.2" r=".66"/>
<circle cx="102.3" cy="92.2" r=".66"/>
<circle cx="118.8" cy="92.2" r=".66"/>
<circle cx="135.3" cy="92.2" r=".66"/>
<circle cx="151.8" cy="92.2" r=".66"/>
<circle cx="168.3" cy="92.2" r=".66"/>
<circle cx="184.8" cy="92.2" r=".66"/>
<circle cx="184.8" cy="118.6" r=".66"/>
<circle cx="168.3" cy="118.6" r=".66"/>
<circle cx="151.8" cy="118.6" r=".66"/>
<circle cx="135.3" cy="118.6" r=".66"/>
<circle cx="118.8" cy="118.6" r=".66"/>
<circle cx="85.8" cy="118.6" r=".66"/>
<circle cx="201.3" cy="118.6" r=".66"/>
<circle cx="85.8" cy="108.7" r=".66"/>
<circle cx="102.3" cy="118.6" r=".66"/>
<circle cx="102.3" cy="108.7" r=".66"/>
<circle cx="118.8" cy="108.7" r=".66"/>
<circle cx="135.3" cy="108.7" r=".66"/>
<circle cx="151.8" cy="108.7" r=".66"/>
<circle cx="168.3" cy="108.7" r=".66"/>
<circle cx="184.8" cy="108.7" r=".66"/>
<circle cx="184.8" cy="135.1" r=".66"/>
<circle cx="168.3" cy="135.1" r=".66"/>
<circle cx="151.8" cy="135.1" r=".66"/>
<circle cx="135.3" cy="135.1" r=".66"/>
<circle cx="118.8" cy="135.1" r=".66"/>
<circle cx="102.3" cy="135.1" r=".66"/>
<circle cx="85.8" cy="135.1" r=".66"/>
<circle cx="201.3" cy="135.1" r=".66"/>
<circle cx="85.8" cy="125.2" r=".66"/>
<circle cx="102.3" cy="125.2" r=".66"/>
<circle cx="118.8" cy="125.2" r=".66"/>
<circle cx="135.3" cy="125.2" r=".66"/>
<circle cx="151.8" cy="125.2" r=".66"/>
<circle cx="168.3" cy="125.2" r=".66"/>
<circle cx="184.8" cy="125.2" r=".66"/>
</g>
<g font-size="3.5">
<text x="4.2" y="210.7">8/14/19</text>
<text x="17" y="210.7">5:19 PM f=1.30 /Users/samchin/SC-Tulip/Micro-Word-Clock/EAGLE/MicroWordClock2.sch (Sheet: 2/3)</text>
</g>
<g font-size="3.3" fill="#808080">
<text x="69.3" y="26.2">ROW8</text>
<text x="89.7" y="31.8">U$8</text>
<text x="104.4" y="31.8">U$16</text>
<text x="120.9" y="31.8">U$24</text>
<text x="137.4" y="31.8">U$32</text>
<text x="153.9" y="31.8">U$40</text>
<text x="170.4" y="31.8">U$48</text>
<text x="186.9" y="31.8">U$56</text>
<text x="203.4" y="31.8">U$64</text>
<text x="69.3" y="42.7">ROW7</text>
<text x="89.7" y="48.3">U$7</text>
<text x="104.4" y="48.3">U$15</text>
<text x="120.9" y="48.3">U$23</text>
<text x="137.4" y="48.3">U$31</text>
<text x="153.9" y="48.3">U$39</text>
<text x="170.4" y="48.3">U$47</text>
<text x="186.9" y="48.3">U$55</text>
<text x="203.4" y="48.3">U$63</text>
<text x="69.3" y="59.2">ROW6</text>
<text x="89.7" y="64.8">U$6</text>
<text x="104.4" y="64.8">U$14</text>
<text x="120.9" y="64.8">U$22</text>
<text x="137.4" y="64.8">U$30</text>
<text x="153.9" y="64.8">U$38</text>
<text x="170.4" y="64.8">U$46</text>
<text x="186.9" y="64.8">U$54</text>
<text x="203.4" y="64.8">U$62</text>
<text x="69.3" y="75.7">ROW5</text>
<text x="89.7" y="81.3">U$5</text>
<text x="104.4" y="81.3">U$13</text>
<text x="120.9" y="81.3">U$21</text>
<text x="137.4" y="81.3">U$29</text>
<text x="153.9" y="81.3">U$37</text>
<text x="170.4" y="81.3">U$45</text>
<text x="186.9" y="81.3">U$53</text>
<text x="203.4" y="81.3">U$61</text>
<text x="69.3" y="92.2">ROW4</text>
<text x="89.7" y="97.8">U$4</text>
<text x="104.4" y="97.8">U$12</text>
<text x="120.9" y="97.8">U$20</text>
<text x="137.4" y="97.8">U$28</text>
<text x="153.9" y="97.8">U$36</text>
<text x="170.4" y="97.8">U$44</text>
<text x="186.9" y="97.8">U$52</text>
<text x="203.4" y="97.8">U$60</text>
<text x="69.3" y="108.7">ROW3</text>
<text x="89.7" y="114.3">U$3</text>
<text x="104.6" y="114.3">U$11</text>
<text x="120.9" y="114.3">U$19</text>
<text x="137.4" y="114.3">U$27</text>
<text x="153.9" y="114.3">U$35</text>
<text x="170.4" y="114.3">U$43</text>
<text x="186.9" y="114.3">U$51</text>
<text x="203.4" y="114.3">U$59</text>
<text x="69.3" y="125.2">ROW2</text>
<text x="89.7" y="130.8">U$2</text>
<text x="104.4" y="130.8">U$10</text>
<text x="120.9" y="130.8">U$18</text>
<text x="137.4" y="130.8">U$26</text>
<text x="153.9" y="130.8">U$34</text>
<text x="170.4" y="130.8">U$42</text>
<text x="186.9" y="130.8">U$50</text>
<text x="203.4" y="130.8">U$58</text>
<text x="69.3" y="141.7">ROW1</text>
<text x="89.7" y="147.3">U$1</text>
<text x="106.2" y="147.3">U$9</text>
<text x="120.9" y="147.3">U$17</text>
<text x="137.4" y="147.3">U$25</text>
<text x="153.9" y="147.3">U$33</text>
<text x="170.4" y="147.3">U$41</text>
<text x="186.9" y="147.3">U$49</text>
<text x="203.4" y="147.3">U$57</text>
<text x="94" y="184.6" transform="rotate(-90 94 184.6)">COL1</text>
<text x="110.5" y="184.6" transform="rotate(-90 110.5 184.6)">COL2</text>
<text x="127" y="184.6" transform="rotate(-90 127 184.6)">COL3</text>
<text x="143.6" y="184.6" transform="rotate(-90 143.6 184.6)">COL4</text>
<text x="160.1" y="184.6" transform="rotate(-90 160.1 184.6)">COL5</text>
<text x="176.6" y="184.6" transform="rotate(-90 176.6 184.6)">COL6</text>
<text x="193.1" y="184.6" transform="rotate(-90 193.1 184.6)">COL7</text>
<text x="209.6" y="184.6" transform="rotate(-90 209.6 184.6)">COL8</text>
</g>
</svg>
